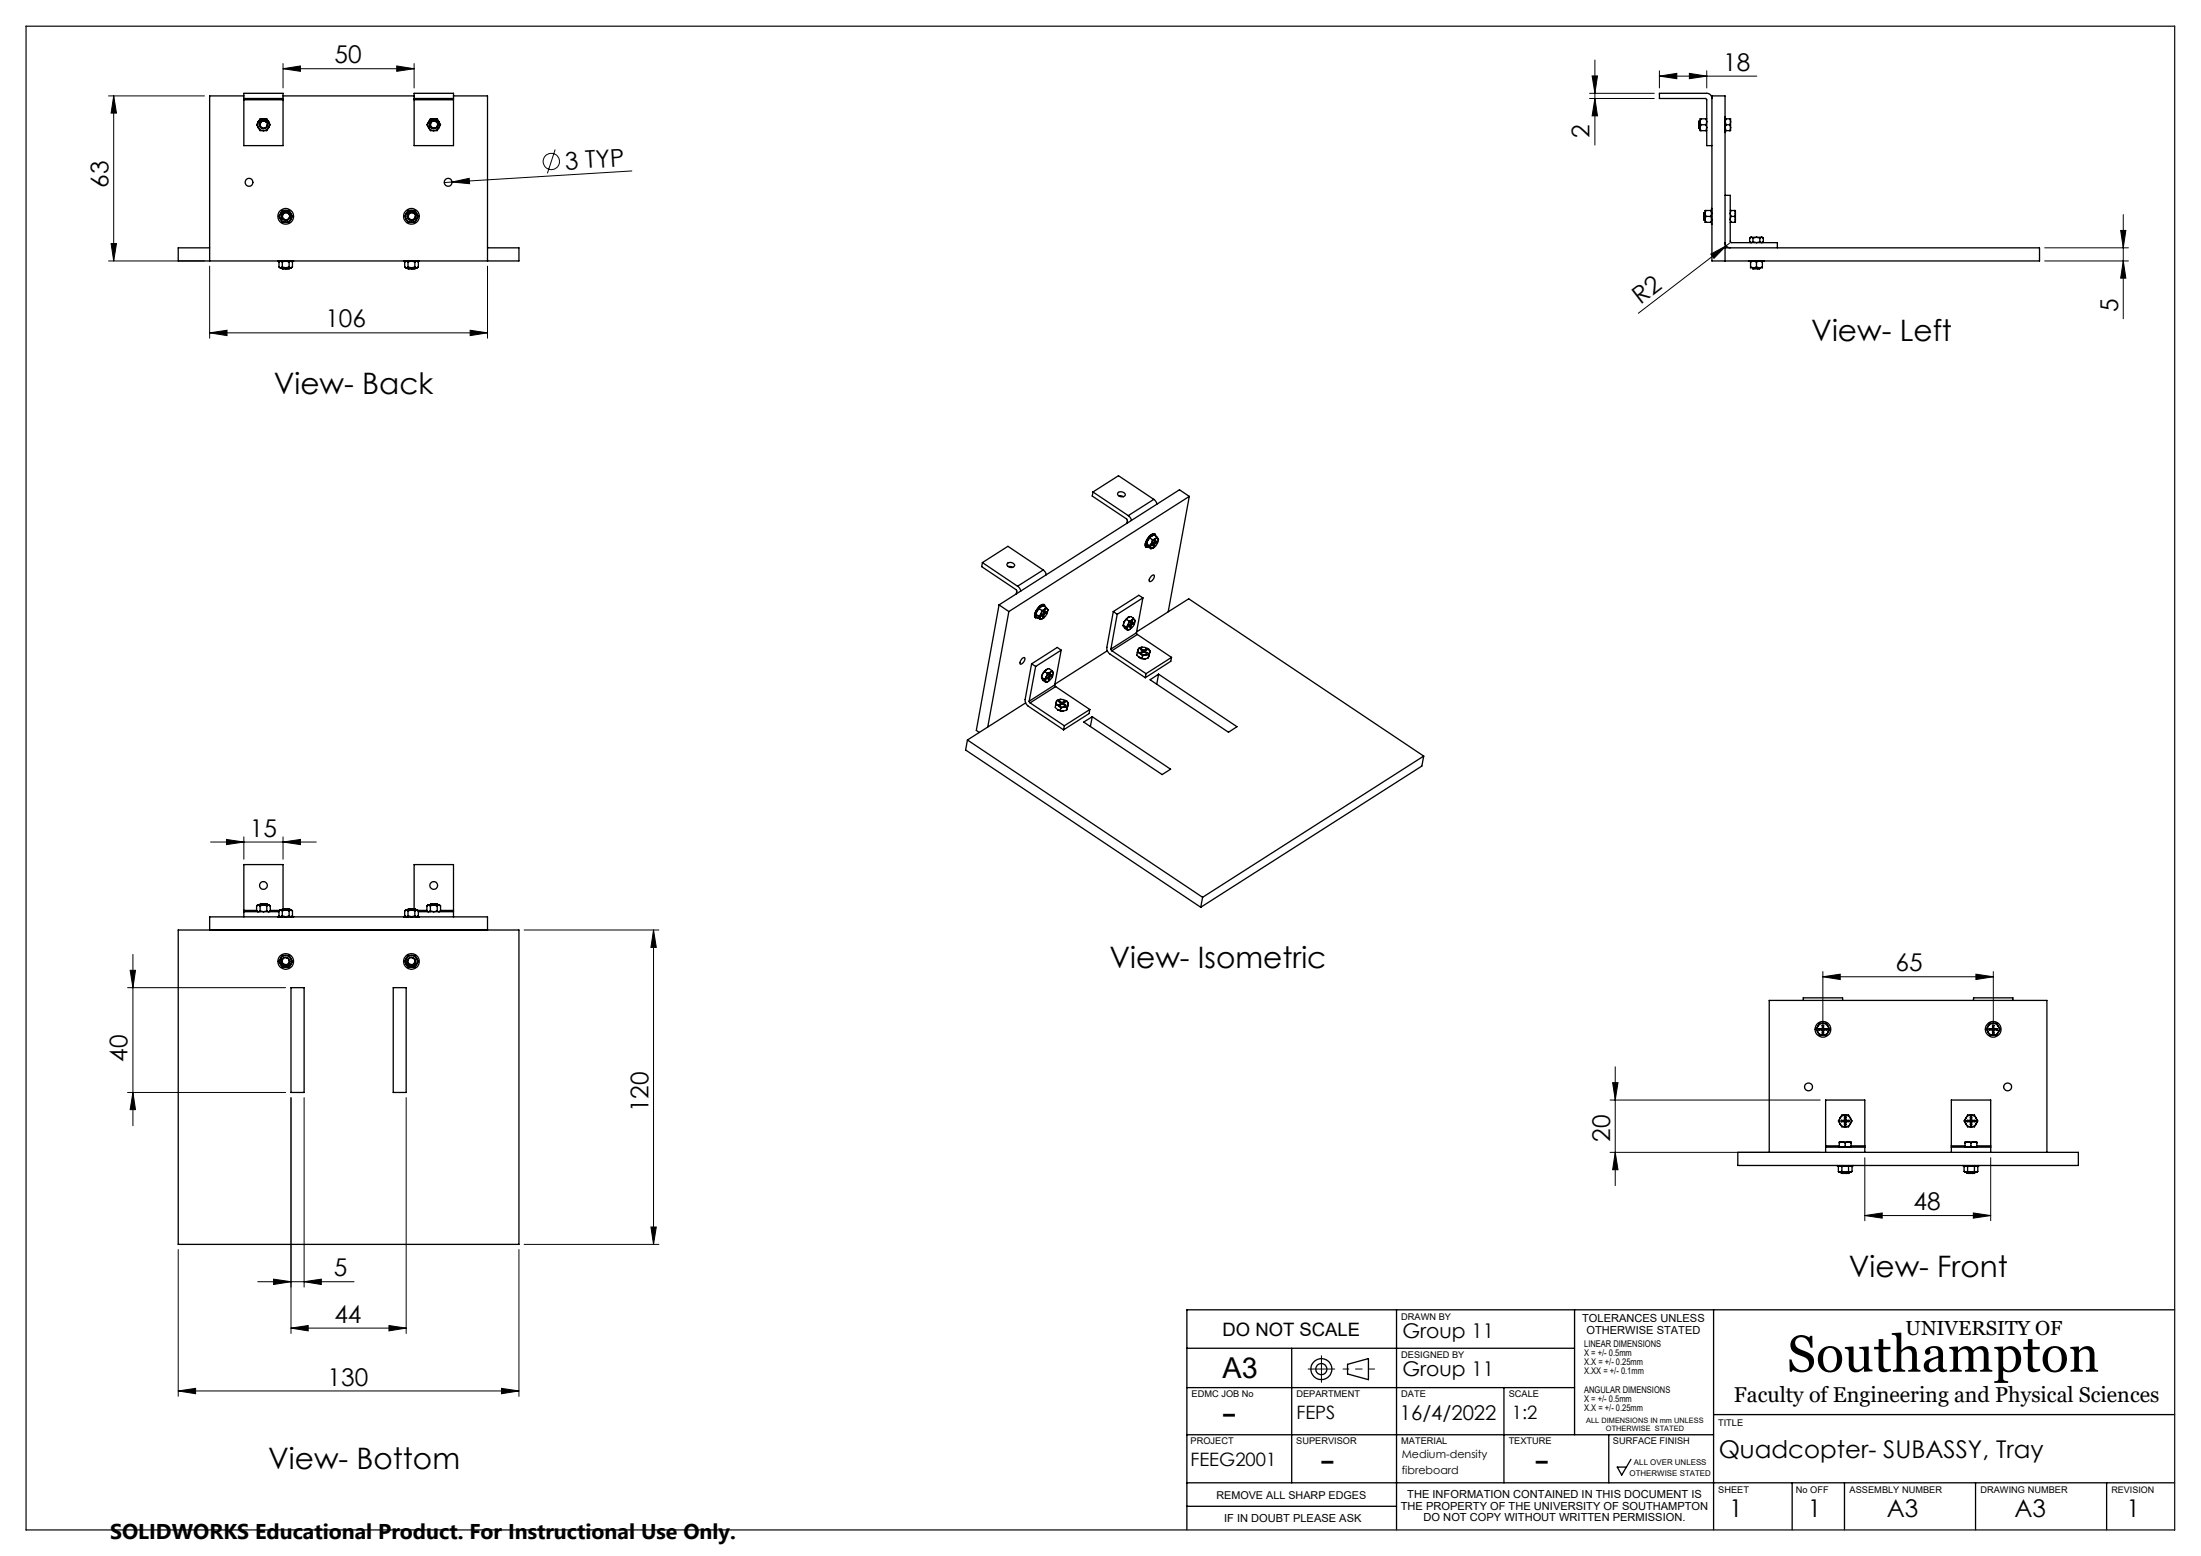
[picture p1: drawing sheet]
<svg xmlns="http://www.w3.org/2000/svg" width="420mm" height="297mm" viewBox="0 0 420 297" stroke-linecap="round" stroke-linejoin="round" font-family="sans-serif">
<g fill="none" stroke="#000" stroke-width=".19">
<path d="M20.7 18.3h18.3M21.7 18.3v31.5M21.7 18.3l.5 3.3h-1zM54 13.1l3.3-.5v1zM54 12.1v4.7M54 13.1h25M75.7 12.6l3.3 .5-3.3 .5zM79 12.1v4.7M303.3 18.8h12.4M303.3 17.8h12.4M303.8 14.5h1l-.5 3.3zM304.3 18.8l.5 3.3h-1z"/>
<path d="M304.3 11.5v16.2M316.7 14.5l3.3-.5v1zM316.7 13.5v3.3M316.7 14.5h18.5M322.4 14l3.3 .5-3.3 .5zM325.7 13.5v3.3M86.3 34.7l3.2-.7 .1 1.1zM86.3 34.7l-1.5 .2M105.9 28.5l-1.4 4.6M120.6 32.6l-34.3 2.1M20.7 49.8h18.3M21.2 46.5h1l-.5 3.3z"/>
<path d="M40 50.8v13.8M93 50.8v13.8M326.5 48.5l2.9-1.6-2.3 2.4zM329.4 46.9l-16.8 12.9M330.2 46.3l-.8 .6M390.2 49.8h16M390.2 47.3h16M404.7 44h1l-.5 3.3zM405.2 49.8l.5 3.3h-1zM405.2 41v19.9M40 63.5l3.3-.5v1.1zM40 63.5h53"/>
<path d="M89.7 63l3.3 .5-3.3 .6zM46.5 159.7v4.3M54 159.7v4.3M40.2 160.7h20.2M43.2 160.2l3.3 .5-3.3 .5zM54 160.7l3.3-.5v1zM100 177.5h25.7M124.7 177.5l.5 3.3h-1zM124.7 177.5v60M24.3 188.5h30.2M24.8 185.2h1.1l-.5 3.3zM25.4 182.2v32.7"/>
<path d="M347.8 186.4l3.4-.5v1.1zM347.8 185.5v10M347.8 186.4h32.6M377 185.9l3.4 .5-3.4 .6zM380.4 185.5v10M24.3 208.5h30.2M25.4 208.5l.5 3.3h-1.1zM55.5 209.5v45M58 209.5v36.2M77.5 209.5v45M307.2 220h40.1M307.2 210h40.1"/>
<path d="M307.7 206.7h1.1l-.6 3.3zM308.2 203.6v22.7M308.2 220l.6 3.3h-1.1zM34 238.5v28M99 238.5v28M100 237.5h25.7M124.2 234.2h1l-.5 3.3zM355.8 232l3.4-.5v1zM355.8 221v12M355.8 232h24.1M376.6 231.5l3.3 .5-3.3 .5zM379.9 221v12"/>
<path d="M49.2 244.6h18.4M52.2 244.2l3.3 .4-3.3 .6zM55.5 253.5l3.3-.5v1zM55.5 253.5h22M58 244.6l3.3-.4v1zM74.2 253l3.3 .5-3.3 .5zM34 265.5l3.3-.5v1zM34 265.5h65M95.7 265l3.3 .5-3.3 .5z"/>
<circle cx="105.2" cy="30.8" r="1.56"/>
</g>
<g fill="none" stroke="#000" stroke-width=".25">
<path d="M46.5 18.8v.2M46.5 18.8h7.5M46.5 18.8v-1h7.5v1M46.5 19v8.8h7.5v-8.8M46.5 19h7.5M46.5 18.3h-6.5v31.5M54 18.8v.2M54 18.3h25M79 18.8v.2M79 18.8h7.5M79 18.8v-1h7.5v1M79 19h7.5"/>
<path d="M79 19v8.8h7.5v-8.8M86.5 18.8v.2M86.5 18.3h6.5v31.5M326.7 18.8a.96 .96 0 0 0-1-1h-9v1h8.8l.2 .2v8.8h1M49.3 24.4l.4 .4 .6 .1M49.3 23.2l-.2 .5 .2 .7M49.3 24.4l.3 .5h.7M49.3 23.2l-.3 .6 .3 .6M49.5 23.8l.1 .3M50.3 22.7a1.11 1.11 0 0 0-1 .5M50.3 22.7a1.11 1.11 0 0 1 1 .5M50.3 22.7h.6l.4 .5"/>
<path d="M50.3 22.7h-.7l-.3 .5M50.7 23.2a.75 .75 0 0 0-1.1 .3 .75 .75 0 0 0 .5 1.1 .75 .75 0 0 0 .9-.8M50.8 23.3a.69 .69 0 0 0-1.1 .1 .69 .69 0 0 0 .4 1 .69 .69 0 0 0 .9-.6M50.8 23.3l.2 .5M50.8 23.3l.1 .1M51.3 24.4l-.5 .4-.5 .1M51.3 23.2l.1 .5-.1 .7M51.3 24.4l-.4 .5h-.6M51.3 23.2l.3 .6-.3 .6M81.8 24.4l.4 .4 .6 .1M81.8 23.2a.99 .99 0 0 0 0 1.2M81.8 24.4l.3 .5h.7"/>
<path d="M81.8 23.2l-.3 .6 .3 .6M82 23.8l.1 .3M82.8 22.7a1 1 0 0 0-1 .5M82.8 22.7a1.11 1.11 0 0 1 .9 .5M82.8 22.7h.6l.3 .5M82.8 22.7h-.7l-.3 .5M83.3 23.2a.74 .74 0 0 0-1.2 .2 .74 .74 0 0 0 .5 1.1 .74 .74 0 0 0 .9-.7M83.3 23.3a.67 .67 0 0 0-1 .1 .67 .67 0 0 0 .3 1 .67 .67 0 0 0 .9-.6M83.3 23.3l.2 .5M83.3 23.3l.1 .1M83.7 24.4l-.2 .3-.7 .2M83.7 23.2l.2 .5-.2 .7"/>
<path d="M83.7 24.4l-.3 .5h-.6M83.7 23.2l.4 .6-.4 .6M324.2 23.8l.1 .7M324.2 23.3v-.2l.1 .1 .1 1M324.2 23.3l.1 1.2M324.2 23.3v.5M324.3 23.2l.1 1.2M324.3 24.5h.1M324.4 24.4l-.1 .1M324.4 24.4h.1M324.4 23.1l-.1 .1M324.4 23.2l.2 .6"/>
<path d="M324.4 23.2v1.2M324.4 24.4l.2 .5M324.4 24.4v.5h.2M324.6 22.7l-.2 .5M324.6 23.8l-.2 .6M324.6 22.7a.25 .25 0 0 0-.2 .1 .25 .25 0 0 0 0 .3v.1M324.6 22.7h.9M324.6 23.8h.9M324.6 24.9h.9M325.5 22.7l.2 .5-.2 .6M325.5 23.8l.2 .6-.2 .5M325.5 24.9h.2"/>
<path d="M325.5 22.7h.2M326.7 39.8v3M329.2 22.3v3M329.2 37.3h1v8.9l.2 .1h8.8v1M329.2 22.7h.2M329.2 24.9h.2M329.4 23.8l-.2 .5 .2 .6M329.4 22.7l-.2 .5 .2 .6M329.4 22.7h.7M329.4 23.8h.7M329.4 24.9h.7M330.1 23.8l.1 .6"/>
<path d="M330.1 22.7l.1 .5M330.1 22.7a.25 .25 0 0 1 .2 .1 .25 .25 0 0 1-.1 .3v.1M330.2 24.4l-.1 .5M330.2 23.2v1.2M330.2 23.2l-.1 .6M330.2 24.4v.5h-.1M40 47.3h-6v2.5h65v-2.5h-6M53 49.8h3M53.2 50l.4-.2 .3 .2M53.2 50.9l.4 .2M53.2 50v.9M53.4 49.8l-.2 .2"/>
<path d="M53.6 41.9l.3 .4 .6 .1M53.6 40.7l-.2 .5 .2 .7M53.6 40.7a.66 .66 0 0 0 0 1.2M53.6 41.9l.3 .5h.6M53.6 51.1h.9M53.8 51.1h.1M53.8 51.1l.1 .1M53.8 41.3v.3M53.8 41.6a.83 .83 0 0 1 .4-1.1 .83 .83 0 0 1 1.1 .4 .83 .83 0 0 1-.4 1.1M53.8 41.6a.73 .73 0 0 0 1 .4M53.9 50a1.29 1.29 0 0 1 1.3 0M53.9 50.9l.6 .2"/>
<path d="M53.9 50.9l-.3 .2M53.9 50v.9M53.9 51.2v.1M53.9 51.3h.1M54 51.3l1.3-.1-.8 .1M54 51.3h.5M54.5 40.2a1 1 0 0 0-.9 .5M54.5 40.2a1.11 1.11 0 0 1 1 .5M54.5 40.2h-.6l-.3 .5M54.5 40.2h.7l.3 .5M54.5 51.1h1M54.9 51.1l-1 .1"/>
<path d="M55 40.7a.75 .75 0 0 0-1.1 .3 .75 .75 0 0 0 .5 1.1 .75 .75 0 0 0 .9-.8M55 40.8l.1 .1M55.1 40.8a.69 .69 0 0 0-1.1 .1 .69 .69 0 0 0 .4 1 .69 .69 0 0 0 .9-.6M55.1 40.8l.2 .5M55.1 51.1l.2 .1M55.1 51.1h.1M55.1 51.1l-1.2 .2M55.2 50l.3-.2 .3 .2M55.2 50.9l.3 .2M55.2 50.9l-.7 .2M55.2 50v.9M55.3 51.1h.1"/>
<path d="M55.3 51l-.2 .1M55.3 51.3h-.8M55.3 51.2v.1M55.5 41.9l-.3 .3-.7 .2M55.5 40.7l.1 .5-.1 .7M55.5 41.9l-.3 .5h-.7M55.5 40.7l.3 .6-.3 .6M55.6 49.8l.2 .2M55.8 50.9l-.3 .2M55.8 50v.9M77 49.8h3M77.2 50l.3-.2 .4 .2"/>
<path d="M77.2 50.9l.3 .2M77.2 50v.9M77.4 49.8l-.2 .2M77.5 51.1h1M77.5 41.9l.3 .3 .7 .2M77.5 40.7l-.1 .5 .1 .7M77.5 40.7a.62 .62 0 0 0 0 1.1v.1M77.5 41.9l.4 .5h.6M77.8 51.1h.1M77.8 41.3l.1 .3M77.8 51.1l.1 .1M77.9 50.9l.6 .2"/>
<path d="M77.9 50l.6-.2 .7 .2M77.9 50.9l-.4 .2M77.9 41.6a.82 .82 0 0 1 .3-1.1 .82 .82 0 0 1 1.1 .4 .82 .82 0 0 1-.5 1.1M77.9 41.6a.7 .7 0 0 0 .9 .4M77.9 50v.9M77.9 51.2l-.1 .1h.2M78 51.3h.5M78.5 51.1h1M78.5 40.2a1.11 1.11 0 0 0-1 .5M78.5 40.2a1 1 0 0 1 1 .5M78.5 40.2h-.6l-.4 .5M78.5 40.2h.7l.3 .5"/>
<path d="M78.9 51.1l-1 .1M79 40.7a.75 .75 0 0 0-1.2 .3 .75 .75 0 0 0 .6 1.1 .75 .75 0 0 0 .9-.8M79.1 40.8a.69 .69 0 0 0-1.1 .1 .69 .69 0 0 0 .4 1 .69 .69 0 0 0 .9-.6M79.1 40.8l.2 .5M79.1 40.8v.1M79.1 51.1l.2 .1M79.1 51.1h.1M79.1 51.1l-1.2 .2M79.2 50.9l-.7 .2M79.2 50l.3-.2 .3 .2M79.2 50.9l.3 .2M79.2 50v.9"/>
<path d="M79.3 51.1h.1M79.3 51l-.2 .1M79.3 51.3h-.8M79.3 51.2l-1.3 .1M79.3 51.2v.1M79.5 41.9l-.4 .4-.6 .1M79.5 40.7a.99 .99 0 0 1 0 1.2M79.5 41.9l-.3 .5h-.7M79.5 40.7l.3 .6-.3 .6M79.7 49.8l.1 .2M79.8 50.9l-.3 .2M79.8 50v.9"/>
<path d="M325.2 41.3v.7M325.2 40.8l.1 1.2M325.2 40.8v.5M325.2 40.7v-.1v.2M325.2 40.7h.1M325.2 40.7l.1 1.2M325.2 42h.1M325.3 40.7l.1 1M325.3 41.9v.1M325.3 41.9h.1M325.4 40.6l-.1 .1M325.4 40.7l.1 .6"/>
<path d="M325.4 40.7v1.2M325.4 41.9l.1 .5M325.4 41.9v.5h.1M325.5 40.2l-.1 .5M325.5 41.3l-.1 .6M325.5 40.2a.25 .25 0 0 0-.2 .1 .25 .25 0 0 0 .1 .3v.1M325.5 40.2h1M325.5 41.3h1M325.5 42.4h1M326.5 41.3l.1 .6M326.5 40.2l.1 .5-.1 .6M326.5 42.4h.1"/>
<path d="M326.5 40.2h.1M326.6 41.9l-.1 .5M326.6 41.9h.1M326.6 40.6h.1M329.2 46.3a.96 .96 0 0 0 1 1M329.2 47.3h60v2.5h-62.5v-31.5h2.5v31.5M330.2 40.2h.1M330.2 42.4h.1M330.3 41.3l-.1 .5 .1 .6M330.3 40.2l-.1 .5 .1 .6M330.3 40.2h.7M330.3 41.3h.7"/>
<path d="M330.3 42.4h.7M331 41.3l.2 .6M331 40.2l.2 .5M331 40.2h.2v.5M331.2 40.7v1.2M331.2 40.7l-.2 .6M331.2 41.9l-.2 .5M331.2 41.9v.5h-.2M333.7 49.8h3M333.9 46.1l.3 .2 .3-.2M333.9 46.1l.1 .2M333.9 45.5v.6"/>
<path d="M334 50l.6-.2 .6 .2M334 50.9l.6 .2M334 50.9a.25 .25 0 0 0 .2 .3 .25 .25 0 0 0 .3-.1h.1M334 49.8v.2M334 50v.9M334.2 45.3l.3 .2M334.2 45.3h1M334.2 45.3l-.3 .2M334.5 46.1a1.29 1.29 0 0 0 1.3 0M334.5 45.5v.6M334.6 51.1h1.1M334.7 51.1l-.2 .1"/>
<path d="M335.2 50.9l-.6 .2M335.2 50.9l.5 .2M335.2 50l.5-.2 .6 .2M335.2 45.3l.6 .2M335.2 45.3l-.7 .2M335.2 45.3h.9M335.2 50v.9M335.4 51.3h.4M335.6 51.1l-1.1 .2M335.8 51.3h.1M335.8 51.3h-.4M335.8 46.1l.3 .2 .4-.2"/>
<path d="M335.8 45.5v.6M335.9 51.2l-.1 .1M335.9 51.2l-1.4 .1M335.9 51.2l-1.5 .1h1M336.1 45.3l.4 .2M336.1 45.3l-.3 .2M336.3 50.9l-.6 .2M336.3 49.8v.2M336.3 50.9v.2h-.6M336.3 50v.9M336.5 46.1l-.2 .2M336.5 45.5v.6"/>
<path d="M208.6 93.9l-.2 .8 6.6 4.4 .1 .2-.1 .6M208.6 93.9l6.7 4.5M208.6 93.9l4.8-3.1 6.8 4.5M213.4 94l.2-.1a.76 .76 0 0 1 1.1 .7 .8 .8 0 0 1-.9 .2 .8 .8 0 0 1-.5-.7zM213.5 94.6l.8 .2M215.3 98.4l.4 .4 .2 .5M220.2 95.3l.4 .4 .2 .5M220.2 95.3l-4.9 3.1M226.9 94.8l-34.4 21.9M226.9 94.8l-4 22M226.9 94.8l-1.8-1.3-34.5 22M187.5 107.4l-.2 .8 6.6 4.3 .1 .2-.1 .7"/>
<path d="M187.5 107.4l4.8-3.1 6.8 4.5M187.5 107.4l6.7 4.5M190.6 115.5l-4.3 23.9 .6 .4M190.6 115.5l1.9 1.2M192.2 107.6a.91 .91 0 0 1 1.4 .3 .83 .83 0 0 1-.7 .4 .83 .83 0 0 1-.8-.5zM192.4 108.1l.9 .2M192.5 116.7l-4 22M194.2 111.9l.4 .4 .2 .5M197.7 117.3l.1 .4 .7 .5M197.7 117.3l.5 .3M197.9 116.7l-.2 .6M197.9 116.7l-.2 .7"/>
<path d="M198.2 117.6l.3 .4M198.3 116.2l-.4 .5M198.3 116.2l.5 .3M198.5 118v.2M198.6 115.8l-.3 .4M198.6 115.8l.5-.2 .5 .4M198.6 115.8l-.7 .9M198.6 117.2l-.4 .4M198.6 117.2l-.1 .8M198.8 116.5l-.2 .7M198.8 115.7l-.2 .1M198.8 118.1l-.3 .1"/>
<path d="M199 117.2l.1 .1M199 117.6l.2 .1M199.1 108.8l.4 .4 .2 .5M199.1 108.8l-4.9 3.1M199.1 117.3l-.1 .5 .2-.1M199.1 117.1l-.4 .3v.2l.4-.3M199.1 117.1l.1 .1M199.2 116.9l.1 .1M199.2 117.2v.5M199.3 115.4h-.1a1.67 1.67 0 0 0-1.5 1.2l-.2 .3a.77 .77 0 0 0 .1 1M199.3 117l.1-.4-.2 .1-.1 .4M199.4 116.3l-.8 .9"/>
<path d="M199.4 116.3l.4-.1 .1 .1M199.4 116.3l-.6 .2M199.4 115.8v-.3a1.02 1.02 0 0 0-1.4 .7l-.4 .7a.65 .65 0 0 0 .2 1.1l.2-.1M199.5 116.9h.2M199.6 116l-.2 .3M199.6 116l.3 .3M199.7 116.9l-.5 .3M199.7 116.9v-.1l-.4 .2M199.9 116.3a1.61 1.61 0 0 1-1.3 1.8l-.1-.1M199.9 116.3l.1 .2M212.4 116.7l-1.2 6.9a1.3 1.3 0 0 0 .6 1.2l6.7 4.6M212.4 116.7l.8 .6"/>
<path d="M213.2 117.3l-1.2 6.6M214.4 119.3l-.1 .2 .3 .4 .5 .4M214.4 119.3l.4 .4M214.5 118.7l-.1 .6M214.5 118.7l-.2 .8M214.8 119.7l.3 .3M214.9 118.2l-.4 .5M214.9 118.2l.5 .4M215.2 117.9l-.3 .3M215.2 117.9l.6-.2 .5 .3M215.2 117.9l-.7 .8M215.3 119.2l-.5 .5"/>
<path d="M215.3 119.2l-.2 .8M215.4 118.6l-.1 .6M215.5 117.8l-.3 .1M215.6 119.3l.1 .1M215.7 119.7h.1M215.7 119.4v.4l.1-.1M215.8 119.2l-.4 .2-.1 .2 .4-.2M215.8 119.2l.1 .1M215.8 119l.1 .1M215.9 119.3l-.1 .4M215.9 119.1l.1-.5-.2 .6M216 118.4l-.7 .8"/>
<path d="M216 118.4a.34 .34 0 0 1 .5 0M216 118.4l-.6 .2M216.2 118.9l.1 .1M216.3 118l-.3 .4M216.3 118l.2 .4M216.3 119l-.4 .3M216.3 119v-.2l-.4 .3M216.5 118.4a1.65 1.65 0 0 1-1.2 1.8l-.2-.2M216.5 118.4v.1M216.6 118.5h.1M218.1 114.1l-4.9 3.2M218.1 114.1l-1.2 6.7"/>
<path d="M218.1 114.1l-.8-.5-4.9 3.1M218.8 103.9h.1M218.8 103.8l.3 .6 .5 .3M218.8 103.8l.5 .3M219 103.2l-.2 .6M219 103.2l-.2 .7M219.3 104.1l.3 .4M219.4 102.7l-.4 .5M219.4 102.7l.5 .3M219.6 104.5v.2M219.7 110l.5-.3a1.04 1.04 0 0 1-.8 1.3v-.5zM219.7 102.3l-.3 .4"/>
<path d="M219.7 102.3l.6-.1 .4 .3M219.7 102.3l-.7 .9M219.7 103.7l-.4 .4M219.7 103.7l-.1 .8M219.9 103l-.2 .7M219.9 104.6l-.3 .1M220 102.2l-.3 .1M220 104.6l-.1 .1M220.1 103.7l.1 .2M220.1 104.1l.2 .1M220.2 103.9l-.1 .4 .2-.1M220.2 103.6l-.4 .3v.2l.4-.2"/>
<path d="M220.2 103.6l.2 .1M220.3 103.5h.1M220.4 101.9h-.1a2.13 2.13 0 0 0-1.8 2.2l.2 .4M220.4 103.7l-.1 .5M220.4 103.5l.1-.4-.2 .1-.1 .4M220.5 102.8l-.8 .9M220.5 102.8l.4-.1 .1 .2M220.5 102.8l-.6 .2M220.6 102.3l-.1-.2a1.03 1.03 0 0 0-1.4 .6l-.4 .8a.72 .72 0 0 0 .1 1l.3-.1M220.6 103.4l.2 .1M220.7 102.5l-.2 .3M220.7 102.5l.3 .4"/>
<path d="M220.8 103.5l-.4 .2M220.8 103.5v-.2l-.4 .2M221 102.9a1.61 1.61 0 0 1-1.3 1.7l-.1-.1M221 102.9v.1M221.1 102.9v.1M195 125.7l.5-.2a1.05 1.05 0 0 1-.8 1.3v-.6zM195.7 134.2l-11.1 7M196.4 133.8l.2 .4M196.6 134.2l6.5 4.3M196.9 126.7l-1.3 6.8a1.51 1.51 0 0 0 .6 1.3l6.8 4.5M196.9 126.7l.7 .5M197.6 127.2l-1.2 6.6"/>
<path d="M198.8 129.3l.2 .6 .5 .3M198.8 129.3l.5 .3M198.9 128.7l-.1 .6M198.9 128.7l-.1 .7M199.3 129.6l.2 .4M199.4 128.2l-.5 .5M199.4 128.2l.4 .3M199.5 130v.2M199.6 127.8l-.2 .4M199.6 127.8l.6-.2 .5 .4M199.6 127.8l-.7 .9M199.7 129.1l-.4 .5"/>
<path d="M199.7 129.1l-.2 .9M199.8 128.5l-.1 .6M199.9 127.7l-.3 .1M199.9 130.1l-.4 .1M200 129.3h.1M200.1 129.6l.1 .1M200.1 129.3v.5l.1-.1M200.2 129.1l-.4 .3-.1 .2 .4-.3M200.2 129.1l.1 .1M200.2 128.9l.1 .1M200.3 129.2l-.1 .5M200.3 129l.1-.5-.2 .6"/>
<path d="M200.4 128.3l-.7 .8M200.4 128.3a.31 .31 0 0 1 .5 0M200.4 128.3l-.6 .2M200.6 128.9l.1 .1M200.7 128l-.3 .3M200.7 128l.2 .3M200.7 129l-.4 .2M200.7 129l.1-.2-.5 .2M200.9 128.3a1.65 1.65 0 0 1-1.2 1.8l-.2-.1M200.9 128.3l.1 .2M201.3 130.7l.1 .4M201.3 130.7l-4.9 3.1"/>
<path d="M201.4 134.5v.5l.4 .5M201.4 134.5l.6 .2M201.4 131.1l-4.8 3.1M201.4 131.1l6.6 4.3M201.6 134a.64 .64 0 0 0 .4 .7M201.6 134l-.2 .5M201.8 135.5h.1M201.8 135.5l.5 .1M201.8 135.5l.5 .2h.6M202 134.7l.6 .2h.5M202 134.7l.4 .4M202.2 133.8l.5 .3"/>
<path d="M202.2 133.8l-.2 .1 .5 .3M202.2 133.8v.2M202.3 135.6l.6 .1M202.3 133.5l-.4 .1-.3 .4M202.3 133.5h.6l.5 .3M202.3 133.5l-.6 .2-.1 .3M202.4 135.1l-.1 .5M202.5 134.2l-.4 .3 .2 .1 .4-.3M202.5 134.2v.3M202.5 124.1l-4.9 3.1M202.5 124.1l-.7-.5-4.9 3.1M202.5 124.1l-1.2 6.6"/>
<path d="M202.5 134.3l.1 .1M202.7 134.1l-.1 .3M202.8 134.2l.5 .3-.1 .2-.5-.4M202.8 134.2v.2M202.8 134.2l-.1 .1M203.1 134.9l.5 .1M203.1 134.9l-.7 .2M203.1 133.8l.2 .2-.5 .2M203.1 133.8l-.4 .3M203.1 133.8l-.1 .3M203.1 138.5l-.1 .8M203.4 133.8h.1"/>
<path d="M203.4 133.8l.3 .2 .1 .5M203.4 133.8l.5 .4M203.6 135.5l-.7 .2M203.6 135v.5M203.8 134.5l-.3 .3-.4 .1M203.8 134.5l-.2 .5M203.9 134.2l-.1 .3M203.9 134.2l-.3 1.3M206.8 137.8l1.6-1 15 10-1.6 1zM208 135.4l-.2 .8-4.8 3.1M208 135.4l-4.9 3.1M208.4 136.8l-.3 1.9"/>
<path d="M211.3 124.2l-10 6.4M212 123.9l.2 .3M212.2 124.2l6.5 4.4M215.1 120v.3M215.5 120.2l-.4 .1M216.9 120.8l.1 .3M216.9 120.8l-4.9 3.1M216.9 120.6l9.9-6.3 44.9 30M217 124.5l-.1 .5 .5 .5M217 124.5l.5 .2M217 121.1l-4.8 3.1M217 121.1l6.6 4.4"/>
<path d="M217.2 124v.4l.3 .3M217.2 124l-.2 .5M217.4 125.5h.1M217.4 125.5l.5 .2M217.4 125.5l.4 .2 .7 .1M217.5 124.7l1.1 .3M217.5 124.7l.5 .5M217.8 123.9l.5 .2M217.8 123.9l-.2 .1 .5 .2M217.8 123.9v.1M217.9 125.7l.6 .1M217.9 123.5l-.4 .1-.3 .4"/>
<path d="M217.9 123.5l1.1 .3M217.9 123.5l-.6 .3-.1 .2M218 125.2l-.1 .5M218.1 124.2l-.4 .3 .2 .1 .4-.2 .5 .3 .1-.1-.5-.3M218.1 124.2v.3M218.3 124.1l-.1 .3h-.1M218.4 124.3v.2M218.4 124.3l-.1 .1M218.6 125l.6 .1M218.6 125l-.6 .2M218.7 123.9l.2 .1-.5 .3M218.7 123.9l-.4 .2"/>
<path d="M218.7 123.9l-.1 .3M218.7 128.6l-.2 .8M219 123.8h.1M219 123.8l.3 .3 .1 .4M219 123.8l.5 .4M219.1 125.6l-.6 .2M219.2 125.1l-.1 .5M219.4 124.5l-.3 .3-.5 .2M219.4 124.5l-.2 .6M219.5 124.2l-.1 .3M219.5 124.2l-.4 1.4M219.5 129.7l1.6-1 14.9 10-1.6 1.1z"/>
<path d="M221.1 128.7l-.4 1.9M223.6 125.5l-4.9 3.1M223.6 125.5l-.2 .7-4.9 3.2M184.6 141.2l-.3 2 44.8 30M184.6 141.2l44.9 30.1M271.7 144.3l-.4 1.9-42.2 27M271.7 144.3l-42.2 27M34 177.5h65v60h-65zM40 177.5v-2.5h53v2.5M46.5 173.8v.2M46.5 174v1M46.5 174h6.7"/>
<path d="M46.5 173.8h2.5M49 173.8l.2 .2 .4-.2M49 173.8l.1 .2M49 172.9v.9M49.3 172.8h1M49.3 172.8l.3 .1M49.3 172.8l-.3 .1M49.5 172.8h.1M49.5 174h.1M49.5 172.7l.2 .1M49.5 172.7h.1M49.6 173.8l.7 .2 .6-.2"/>
<path d="M49.6 172.9v.9M49.7 172.6l-.2 .1M49.7 172.5v.1M49.7 172.6h.3M50 172.6h1l-1.5 .1M50 172.6h-.3M50.3 172.8h1M50.3 172.8l.6 .1M50.3 172.8l-.7 .1M50.8 172.7l.1-.1-1.4 .1M50.8 172.7l.1 .1M50.8 172.7l-.9 .1"/>
<path d="M50.9 172.7l-.2 .1M50.9 173.8l.3 .2 .4-.2M50.9 172.9v.9M51.3 172.8l-.4 .1M51.3 172.8l.3 .1M51.6 173.8l-.2 .2M51.6 172.9v.9M51.6 173.8h1.7M53 175h3M53.2 174.8l.3 .2 .4-.2M53.2 173.9v.9M53.2 174.8l.2 .2"/>
<path d="M53.6 173.7l.3 .2M53.6 173.7l-.4 .2M53.6 173.7h.9M53.8 173.7h.1M53.8 173.6v.1M53.8 174.9v.1M53.9 174.8l.6 .2 .7-.2M53.9 173.9v.9M53.9 173.6h-.1M54 173.5v-8.5h-7.5v8.8M54.3 173.5l-.4 .1M54.3 173.5h1l-1.5 .1"/>
<path d="M54.5 173.7l.7 .2M54.5 173.7l-.6 .2M54.5 173.7h1M55.1 173.7h.1M55.1 173.6l-1 .1M55.1 173.6v.1M55.1 173.7h-.1M55.2 174.8l.3 .2 .3-.2M55.2 173.9v.9M55.2 173.6h-.1M55.2 173.5l-1.4 .2M55.5 173.7l.3 .2"/>
<path d="M55.5 173.7l-.3 .2M55.8 173.9v.9M55.8 174.8l-.2 .2M77 175h3M77.2 174.8l.3 .2 .4-.2M77.2 173.9v.9M77.2 174.8l.2 .2M77.5 173.7l.4 .2M77.5 173.7l-.3 .2M77.5 173.7h1M77.8 173.7h.1M77.8 173.6v.1"/>
<path d="M77.8 174.9l.1 .1M77.9 174.8a1.29 1.29 0 0 0 1.3 0M77.9 173.9v.9M78.3 173.5h-.4l-.1 .1M78.3 173.5h1l-1.5 .1M78.3 173.5l-.4 .1M78.5 173.7l.7 .2M78.5 173.7l-.6 .2M78.5 173.7h1M79 173.5v-8.5h7.5v8.8M79.1 173.7h.1M79.1 173.6l-1 .1"/>
<path d="M79.1 173.6v.1M79.1 173.7h-.1M79.2 174.8l.2 .2 .4-.2M79.2 173.9v.9M79.2 173.6h-.1M79.2 173.5l-1.4 .2M79.5 173.7l.3 .2M79.5 173.7l-.3 .2M79.7 173.8h1.8M79.8 173.9v.9M79.8 174.8l-.1 .2M79.8 174h6.7"/>
<path d="M81.5 173.8l.2 .2 .4-.2M81.5 173.8l.1 .2M81.5 172.9v.9M81.8 172.8l.3 .1M81.8 172.8h1M81.8 172.8l-.3 .1M82 172.8h.1M82 174h.1M82 172.7l.2 .1M82 172.7h.1M82.1 173.8l.7 .2 .6-.2M82.1 172.9v.9"/>
<path d="M82.2 172.6l-.2 .1M82.2 172.5v.1M82.2 172.6h.3M82.5 172.6h-.3M82.5 172.6h1M82.8 172.8h.9M82.8 172.8l.6 .1M82.8 172.8l-.7 .1M83.2 172.8h.2M83.3 172.7l.1 .1M83.3 172.7l-.9 .1M83.4 172.7v.1"/>
<path d="M83.4 173.8l.3 .2 .4-.2M83.4 172.6l-1.4 .1M83.4 172.9v.9M83.5 172.6l-.2 .1M83.5 172.6l-1.5 .1M83.7 172.8l-.3 .1M83.7 172.8l.4 .1M84.1 173.8l-.2 .2M84.1 172.9v.9M84.1 173.8h2.4M86.5 173.8v.2M86.5 174v1"/>
<path d="M229.5 171.3l-.4 1.9M53.6 184.1a1 1 0 0 0 .9 .5M53.6 182.9l-.2 .5 .2 .7M53.6 184.1l.3 .5h.6M53.6 182.9a.66 .66 0 0 0 0 1.2M54.2 182.8a.83 .83 0 0 0-.5 1.2 .83 .83 0 0 0 1.2 .4 .83 .83 0 0 0 .3-1.2M54.5 182.4a1 1 0 0 0-.9 .5M54.5 182.4a1.11 1.11 0 0 1 1 .5M54.5 182.4h.7l.3 .5M54.5 182.4h-.6l-.3 .5M54.5 182.8a.75 .75 0 0 1 .8 .9 .75 .75 0 0 1-1.1 .5 .75 .75 0 0 1-.3-1.1M54.6 182.8l.6 .4"/>
<path d="M55.2 183.2l.1 .3M55.5 182.9l.1 .5-.1 .7M55.5 184.1a1.11 1.11 0 0 1-1 .5M55.5 184.1l-.3 .5h-.7M55.5 182.9v.1a.62 .62 0 0 1 0 1.1M55.5 188.5h2.5v20h-2.5zM75 188.5h2.5v20h-2.5zM77.5 184.1a1.11 1.11 0 0 0 1 .5M77.5 182.9l-.1 .5 .1 .7M77.5 184.1l.4 .5h.6M77.5 182.9a.66 .66 0 0 0 0 1.2M78.2 182.8a.83 .83 0 0 0-.5 1.1 .83 .83 0 0 0 1.2 .5 .83 .83 0 0 0 .3-1.2"/>
<path d="M78.5 182.4a1.11 1.11 0 0 0-1 .5M78.5 182.4a1 1 0 0 1 1 .5M78.5 182.4h.7l.3 .5M78.5 182.4h-.6l-.4 .5M78.5 182.8a.75 .75 0 0 1 .8 .9 .75 .75 0 0 1-1.1 .5 .75 .75 0 0 1-.2-1.1M78.6 182.8l.6 .4M79.2 183.2l.1 .3M79.5 182.9a.99 .99 0 0 1 0 1.2M79.5 184.1a1 1 0 0 1-1 .5M79.5 184.1l-.3 .5h-.7M79.5 182.9l.3 .6-.3 .6M344.1 191v-.5h7.5v.5"/>
<path d="M346.9 197a1.1 1.1 0 0 0 .9 .6M346.9 197l.3 .6h.6M346.9 195.9l-.2 .4 .2 .7M346.9 195.9a.66 .66 0 0 0 0 1.1M347.1 196.4l.1 .1M347.1 196.4h.6M347.1 196.6h.6M347.1 196.4v.2M347.2 196.5l-.1 .1M347.2 196.5h1.3M347.7 196.4l.1 .1M347.7 195.7l.1 .1"/>
<path d="M347.7 197.2h.3M347.7 195.7h.3M347.7 195.7v.7M347.7 196.6v.6M347.8 195.3l-.6 .3-.3 .3M347.8 195.3l.5 .1 .5 .5M347.8 195.3h.7l.3 .6M347.8 195.3h-.6l-.3 .6M347.8 196.5l-.1 .1M347.8 197.1l-.1 .1M347.8 196.5l.2 .1M347.8 197.1l.2 .1"/>
<path d="M347.8 195.8v1.3M348 195.7l-.2 .1M348 196.4l-.2 .1M348 196.4h.6M348 196.6h.6M348 195.7v.7M348 196.6v.6M348.5 196.5l.1 .1M348.6 196.4l-.1 .1M348.6 196.4v.2M348.8 197a1.11 1.11 0 0 1-1 .6M348.8 195.9l.2 .4-.2 .7"/>
<path d="M348.8 195.9l.1 .1a.62 .62 0 0 1-.1 1M348.8 197l-.3 .6h-.7M376.6 191v-.5h7.5v.5M379.4 197a1.11 1.11 0 0 0 1 .6M379.4 195.9l-.2 .4 .2 .7M379.4 197l.3 .6h.7M379.4 195.9a.66 .66 0 0 0 0 1.1M379.6 196.4l.1 .1M379.6 196.4h.6M379.6 196.4v.2M379.6 196.6h.6M379.7 196.5l-.1 .1"/>
<path d="M379.7 196.5h1.3M380.2 196.4l.2 .1M380.2 195.7l.2 .1M380.2 197.2h.3M380.2 195.7h.3M380.2 195.7v.7M380.2 196.6v.6M380.4 195.3h.6l.3 .6M380.4 195.3l.5 .2 .4 .4M380.4 195.3l-.7 .3-.3 .3M380.4 195.3h-.7l-.3 .6M380.4 197.1l-.2 .1"/>
<path d="M380.4 197.1l.1 .1M380.4 196.5l.1 .1M380.4 196.5l-.2 .1M380.4 195.8v1.3M380.5 195.7l-.1 .1M380.5 196.4l-.1 .1M380.5 195.7v.7M380.5 196.6v.6M380.5 196.4h.6M380.5 196.6h.6M381 196.5l.1 .1M381.1 196.4l-.1 .1"/>
<path d="M381.1 196.4v.2M381.3 197a1 1 0 0 1-.9 .6M381.3 197l-.3 .6h-.6M381.3 195.9l.4 .6-.4 .5M381.3 195.9a.99 .99 0 0 1 0 1.1M331.6 220h65v2.5h-65zM337.6 220v-29h53v29M348.4 218.7v.3M348.4 219h7.4M348.4 218.7v-8.7h7.4v8.7M348.4 219v1M348.4 218.7h2.6"/>
<path d="M351 218.8l.5 .2 .6-.2M351 218.8v.2M351 218.2v.6M351.1 213.4l-.1 .4 .1 .7M351.1 213.4l-.3 .6 .3 .5M351.1 214.5a1.11 1.11 0 0 0 1 .6M351.1 214.5l.4 .6h.6M351.4 213.9l.1 .1M351.4 213.9v.2M351.4 214.1h.6M351.4 213.9h.6M351.5 214l-.1 .1"/>
<path d="M351.5 214h1.2M351.5 218l.6 .2M351.5 218h1.2M351.5 218l-.5 .2M351.5 218h-.1a.26 .26 0 0 0-.3-.1 .26 .26 0 0 0-.1 .3M352 213.9l.1 .1M352 213.2l.1 .1M352 213.2v.7M352 214.1v.6M352 214.7h.2M352 213.2h.2M352.1 218.8l.5 .2 .6-.2"/>
<path d="M352.1 212.8l.6 .2 .4 .4M352.1 212.8h.6l.4 .6M352.1 212.8l-.6 .2-.4 .4M352.1 212.8h-.6l-.4 .6M352.1 214.6l-.1 .1M352.1 214.6l.1 .1M352.1 214l-.1 .1M352.1 214l.1 .1M352.1 213.3v1.3M352.1 218.2v.6M352.2 213.9l-.1 .1M352.2 213.2l-.1 .1"/>
<path d="M352.2 214.1h.6M352.2 213.9h.6M352.2 213.2v.7M352.2 214.1v.6M352.7 218l-.6 .2M352.7 218l.5 .2M352.7 218h.5v.2M352.7 214l.1 .1M352.8 213.9l-.1 .1M352.8 213.9v.2M353.1 214.5a1.11 1.11 0 0 1-1 .6M353.1 214.5l-.4 .6h-.6"/>
<path d="M353.1 213.4l.1 .4-.1 .7M353.1 213.4l.3 .6-.3 .5M353.2 218.8v.2M353.2 218.2v.6M353.2 218.7h2.6M355.8 218.7v.3M355.8 219v1M372.4 218.7v.3M372.4 218.7v-8.7h7.5v8.7M372.4 219v1M372.4 219h7.5M372.4 218.7h2.6"/>
<path d="M375 218.8l.5 .2 .6-.2M375 218.8v.2M375 218.2v.6M375.1 214.5a1 1 0 0 0 1 .6M375.1 213.4a.99 .99 0 0 0 0 1.1M375.1 213.4l-.3 .6 .3 .5M375.1 214.5l.4 .6h.6M375.4 213.9l.1 .1M375.4 213.9v.2M375.4 214.1h.6M375.4 213.9h.6M375.5 214l-.1 .1"/>
<path d="M375.5 214h1.2M375.5 218l.6 .2M375.5 218h1.2M375.5 218l-.5 .2M375.5 218h-.5v.2M376 213.2l.1 .1M376 213.9l.1 .1M376 214.7h.2M376 213.2h.2M376 213.2v.7M376 214.1v.6M376.1 218.8l.5 .2 .6-.2"/>
<path d="M376.1 212.8l-.6 .2-.4 .4M376.1 212.8l.7 .3 .3 .3M376.1 212.8h.7l.3 .6M376.1 212.8h-.6l-.4 .6M376.1 214l-.1 .1M376.1 214.6l-.1 .1M376.1 214l.1 .1M376.1 214.6l.1 .1M376.1 213.3v1.3M376.1 218.2v.6M376.2 213.2l-.1 .1M376.2 213.9l-.1 .1"/>
<path d="M376.2 213.2v.7M376.2 214.1v.6M376.2 214.1h.7M376.2 213.9h.7M376.7 218l-.6 .2M376.7 218l.5 .2M376.7 218h.1a.25 .25 0 0 1 .3-.1 .25 .25 0 0 1 .1 .3M376.7 214l.2 .1M376.9 213.9l-.2 .1M376.9 213.9v.2M377.1 213.4v.1a.62 .62 0 0 1 0 1M377.1 213.4l.1 .4-.1 .7"/>
<path d="M377.1 214.5a1.11 1.11 0 0 1-1 .6M377.1 214.5l-.3 .6h-.7M377.2 218.8v.2M377.2 218.2v.6M377.2 218.7h2.7M379.9 218.7v.3M379.9 219v1M350.6 222.5h3M350.8 222.7l.3-.2 .4 .2M350.8 223.6l.3 .2M350.8 222.7v.9M351 222.5l-.2 .2"/>
<path d="M351.1 223.8h1M351.4 223.8h.1M351.4 223.9l.1 .1M351.4 223.9h.1M351.5 223.6l-.4 .2M351.5 223.6l.6 .2M351.5 222.7l.6-.2 .6 .2M351.5 222.7v.9M351.5 223.8l-.1 .1M351.5 223.8h.1M351.6 223.8h-.1M352.1 223.8h1"/>
<path d="M352.7 223.9l.1 .1h-.4M352.7 223.9l.1-.1-1.4 .1M352.7 223.9l-.3 .1M352.7 223.9l-1.2 .1h.9M352.7 223.9h.1M352.7 223.6l-.6 .2M352.7 222.7l.4-.2 .3 .2M352.7 223.6l.4 .2M352.7 222.7v.9M352.8 223.8l-1.4 .1M353.2 222.5l.2 .2M353.4 223.6l-.3 .2"/>
<path d="M353.4 222.7v.9M374.6 222.5h3M374.8 222.7l.3-.2 .4 .2M374.8 223.6l.3 .2M374.8 222.7v.9M375 222.5l-.2 .2M375.1 223.8h1M375.4 223.8h.1M375.4 223.9l.1 .1M375.4 223.9h.1M375.5 222.7l.6-.2 .7 .2M375.5 223.6l.6 .2"/>
<path d="M375.5 223.6l-.4 .2M375.5 222.7v.9M375.5 223.8l-.1 .1M375.5 223.8h.1M375.6 223.8h-.1M376.1 223.8h1M376.7 223.9l-1.2 .1h.8M376.7 223.9l.1-.1-1.4 .1M376.7 223.9l.1 .1h-.5M376.7 223.9l-.4 .1M376.7 223.9h.1M376.8 223.6l-.7 .2"/>
<path d="M376.8 223.6l.3 .2M376.8 222.7l.3-.2 .3 .2M376.8 223.8l-1.4 .1M376.8 222.7v.9M377.2 222.5l.2 .2M377.4 223.6l-.3 .2M377.4 222.7v.9M226.5 257.3h74M246.5 257.3v25.7M266.5 250v42M300.5 250v23.9M327 250v42"/>
<path d="M415 250h-188.5v42M226.5 273.9h100.5M226.5 264.9h74M257.1 260.4l4-1.1v4l-4-1zM287 264.9v18.1M307 273.9v9.1M311.2 278.5l-1.7 3-.9-1.5h1.7M327 270h88M226.5 283h188.5M226.5 287.5h40M342 283v9M352 283v9"/>
<path d="M377 283v9M402 283v9"/>
<circle cx="47.5" cy="34.8" r=".75"/>
<circle cx="50.3" cy="23.7" r=".84"/>
<circle cx="82.8" cy="23.7" r=".84"/>
<circle cx="85.5" cy="34.8" r=".75"/>
<circle cx="54.5" cy="41.3" r="1.49"/>
<circle cx="78.5" cy="41.3" r="1.49"/>
<circle cx="50.3" cy="169" r=".74"/>
<circle cx="82.8" cy="169" r=".74"/>
<circle cx="54.5" cy="183.5" r=".68"/>
<circle cx="54.5" cy="183.5" r="1.49"/>
<circle cx="78.5" cy="183.4" r=".68"/>
<circle cx="78.5" cy="183.5" r="1.49"/>
<circle cx="347.9" cy="196.5" r="1.49"/>
<circle cx="380.3" cy="196.5" r="1.49"/>
<circle cx="345.1" cy="207.5" r=".75"/>
<circle cx="383.1" cy="207.5" r=".75"/>
<circle cx="252.1" cy="261.3" r="1.06"/>
<circle cx="252.2" cy="261.3" r="2.01"/>
</g>
<path d="M256.3 261.3h6" fill="none" stroke="#000" stroke-width=".19" stroke-dasharray="15.2 1.3 1.3 1.3" stroke-dashoffset="14.1"/>
<path d="M252.2 261.3v-2.5M252.2 261.3h-2.6M252.2 263.8v-2.5M252.2 261.3h2.5" fill="none" stroke="#000" stroke-width=".19" stroke-dasharray="15.2 1.3 1.3 1.3"/>
<path d="M5 5h410v287h-410z" fill="none" stroke="#191924" stroke-width=".25"/>
<g fill="#000">
<path d="M86.3 34.7l3.2-.7 .1 1.1zM326.5 48.5l2.9-1.6-2.3 2.4z"/>
<path d="M21.7 18.3l.5 3.3h-1zM21.2 46.5h1l-.5 3.3zM24.8 185.2h1.1l-.5 3.3zM25.4 208.5l.5 3.3h-1.1z"/>
<path d="M54 13.1l3.3-.5v1zM75.7 12.6l3.3 .5-3.3 .5z"/>
<path d="M40 63.5l3.3-.5v1.1zM89.7 63l3.3 .5-3.3 .6zM34 265.5l3.3-.5v1zM95.7 265l3.3 .5-3.3 .5zM52.2 244.2l3.3 .4-3.3 .6zM58 244.6l3.3-.4v1zM43.2 160.2l3.3 .5-3.3 .5zM54 160.7l3.3-.5v1zM316.7 14.5l3.3-.5v1zM322.4 14l3.3 .5-3.3 .5zM347.8 186.4l3.4-.5v1.1zM377 185.9l3.4 .5-3.4 .6zM355.8 232l3.4-.5v1zM376.6 231.5l3.3 .5-3.3 .5z"/>
<path d="M308.2 220l.6 3.3h-1.1zM307.7 206.7h1.1l-.6 3.3z"/>
<path d="M124.2 234.2h1l-.5 3.3zM124.7 177.5l.5 3.3h-1zM405.2 49.8l.5 3.3h-1zM404.7 44h1l-.5 3.3zM304.3 18.8l.5 3.3h-1zM303.8 14.5h1l-.5 3.3z"/>
<path d="M55.5 253.5l3.3-.5v1zM74.2 253l3.3 .5-3.3 .5z"/>
</g>
<text font-size="9.9" x="341" y="261.8">Southampton</text>
<g font-size="8.5">
<text x="233.2" y="272.4">-</text>
<text x="251.9" y="281.4">-</text>
<text x="292.8" y="281.4">-</text>
</g>
<g font-size="5.6">
<text x="345.6" y="65">View- Left</text>
<text x="52.2" y="75.2">View- Back</text>
<text x="211.7" y="184.7">View- Isometric</text>
<text x="352.8" y="243.7">View- Front</text>
<text x="51.2" y="280.3">View- Bottom</text>
</g>
<text font-size="5.5" x="233.3" y="262.9">A3</text>
<g font-size="4.7">
<text x="63.8" y="12.1">50</text>
<text x="328.8" y="13.5">18</text>
<text x="303.3" y="26.4" transform="rotate(-90 303.3 26.4)">2</text>
<text x="20.7" y="35.8" transform="rotate(-90 20.7 35.8)">63</text>
<text x="107.9" y="32.4" transform="rotate(-4 107.9 32.4)">3 TYP</text>
<text x="313.1" y="58.2" transform="rotate(-38 313.1 58.2)">R2</text>
<text x="404.2" y="59.5" transform="rotate(-90 404.2 59.5)">5</text>
<text x="62.1" y="62.5">106</text>
<text x="47.7" y="159.7">15</text>
<text x="361.7" y="185.4">65</text>
<text x="24.4" y="202.7" transform="rotate(-90 24.4 202.7)">40</text>
<text x="123.7" y="212.3" transform="rotate(-90 123.7 212.3)">120</text>
<text x="307.2" y="217.9" transform="rotate(-90 307.2 217.9)">20</text>
<text x="365.1" y="231">48</text>
<text x="63.7" y="243.6">5</text>
<text x="63.8" y="252.5">44</text>
<text x="62.5" y="264.5">130</text>
<text x="328" y="278.3">Quadcopter- SUBASSY, Tray</text>
<text x="330" y="289.5">1</text>
<text x="345" y="289.5">1</text>
<text x="360" y="289.5">A3</text>
<text x="384.4" y="289.5">A3</text>
<text x="405.8" y="289.5">1</text>
</g>
<g font-size="4.1">
<text x="330.9" y="267.6">Faculty of Engineering and Physical Sciences</text>
<text x="21" y="293.7">SOLIDWORKS Educational Product. For Instructional Use Only.</text>
</g>
<g font-size="3.9">
<text x="267.6" y="255.5">Group 11</text>
<text x="363.6" y="254.8">UNIVERSITY OF</text>
<text x="267.6" y="262.7">Group 11</text>
<text x="267.1" y="271">16/4/2022</text>
</g>
<g font-size="3.5">
<text x="233.3" y="254.9">DO NOT SCALE</text>
<text x="247.4" y="270.9">FEPS</text>
<text x="288.5" y="270.8">1:2</text>
<text x="227.2" y="279.9">FEEG2001</text>
</g>
<g font-size="2.1">
<text x="301.9" y="252.4">TOLERANCES UNLESS</text>
<text x="302.7" y="254.5">OTHERWISE STATED</text>
<text x="267.5" y="278.3">Medium-density</text>
<text x="267.5" y="281.4">fibreboard</text>
<text x="232.1" y="286.1">REMOVE ALL SHARP EDGES</text>
<text x="268.5" y="286">THE INFORMATION CONTAINED IN THIS DOCUMENT IS</text>
<text x="233.6" y="290.4">IF IN DOUBT PLEASE ASK</text>
<text x="267.3" y="288.1">THE PROPERTY OF THE UNIVERSITY OF SOUTHAMPTON</text>
<text x="271.7" y="290.2">DO NOT COPY WITHOUT WRITTEN PERMISSION.</text>
</g>
<g font-size="1.8">
<text x="267.4" y="251.9">DRAWN BY</text>
<text x="302.3" y="257.1">LINEAR DIMENSIONS</text>
<text x="267.4" y="259.2">DESIGNED BY</text>
<text x="302.3" y="258.8">X = +/- 0.5mm</text>
<text x="302.3" y="260.6">X.X = +/- 0.25mm</text>
<text x="302.3" y="262.3">X.XX = +/- 0.1mm</text>
<text x="227.4" y="266.7">EDMC JOB No</text>
<text x="247.4" y="266.7">DEPARTMENT</text>
<text x="267.4" y="266.7">DATE</text>
<text x="287.9" y="266.7">SCALE</text>
<text x="302.3" y="265.9">ANGULAR DIMENSIONS</text>
<text x="302.3" y="267.6">X = +/- 0.5mm</text>
<text x="302.3" y="269.4">X.X = +/- 0.25mm</text>
<text x="227.2" y="275.7">PROJECT</text>
<text x="247.4" y="275.7">SUPERVISOR</text>
<text x="267.4" y="275.7">MATERIAL</text>
<text x="287.9" y="275.7">TEXTURE</text>
<text x="307.8" y="275.7">SURFACE FINISH</text>
<text x="327.8" y="272.3">TITLE</text>
<text x="327.9" y="284.9">SHEET</text>
<text x="342.7" y="284.9">No OFF</text>
<text x="353" y="284.9">ASSEMBLY NUMBER</text>
<text x="377.9" y="284.9">DRAWING NUMBER</text>
</g>
<text font-size="1.7" x="402.9" y="284.9">REVISION</text>
<g font-size="1.5">
<text x="311" y="281.7">OTHERWISE STATED</text>
<text x="311.8" y="279.6">ALL OVER UNLESS</text>
</g>
<g font-size="1.4">
<text x="302.7" y="271.7">ALL DIMENSIONS IN mm UNLESS</text>
<text x="306.5" y="273.1">OTHERWISE STATED</text>
</g>
</svg>
